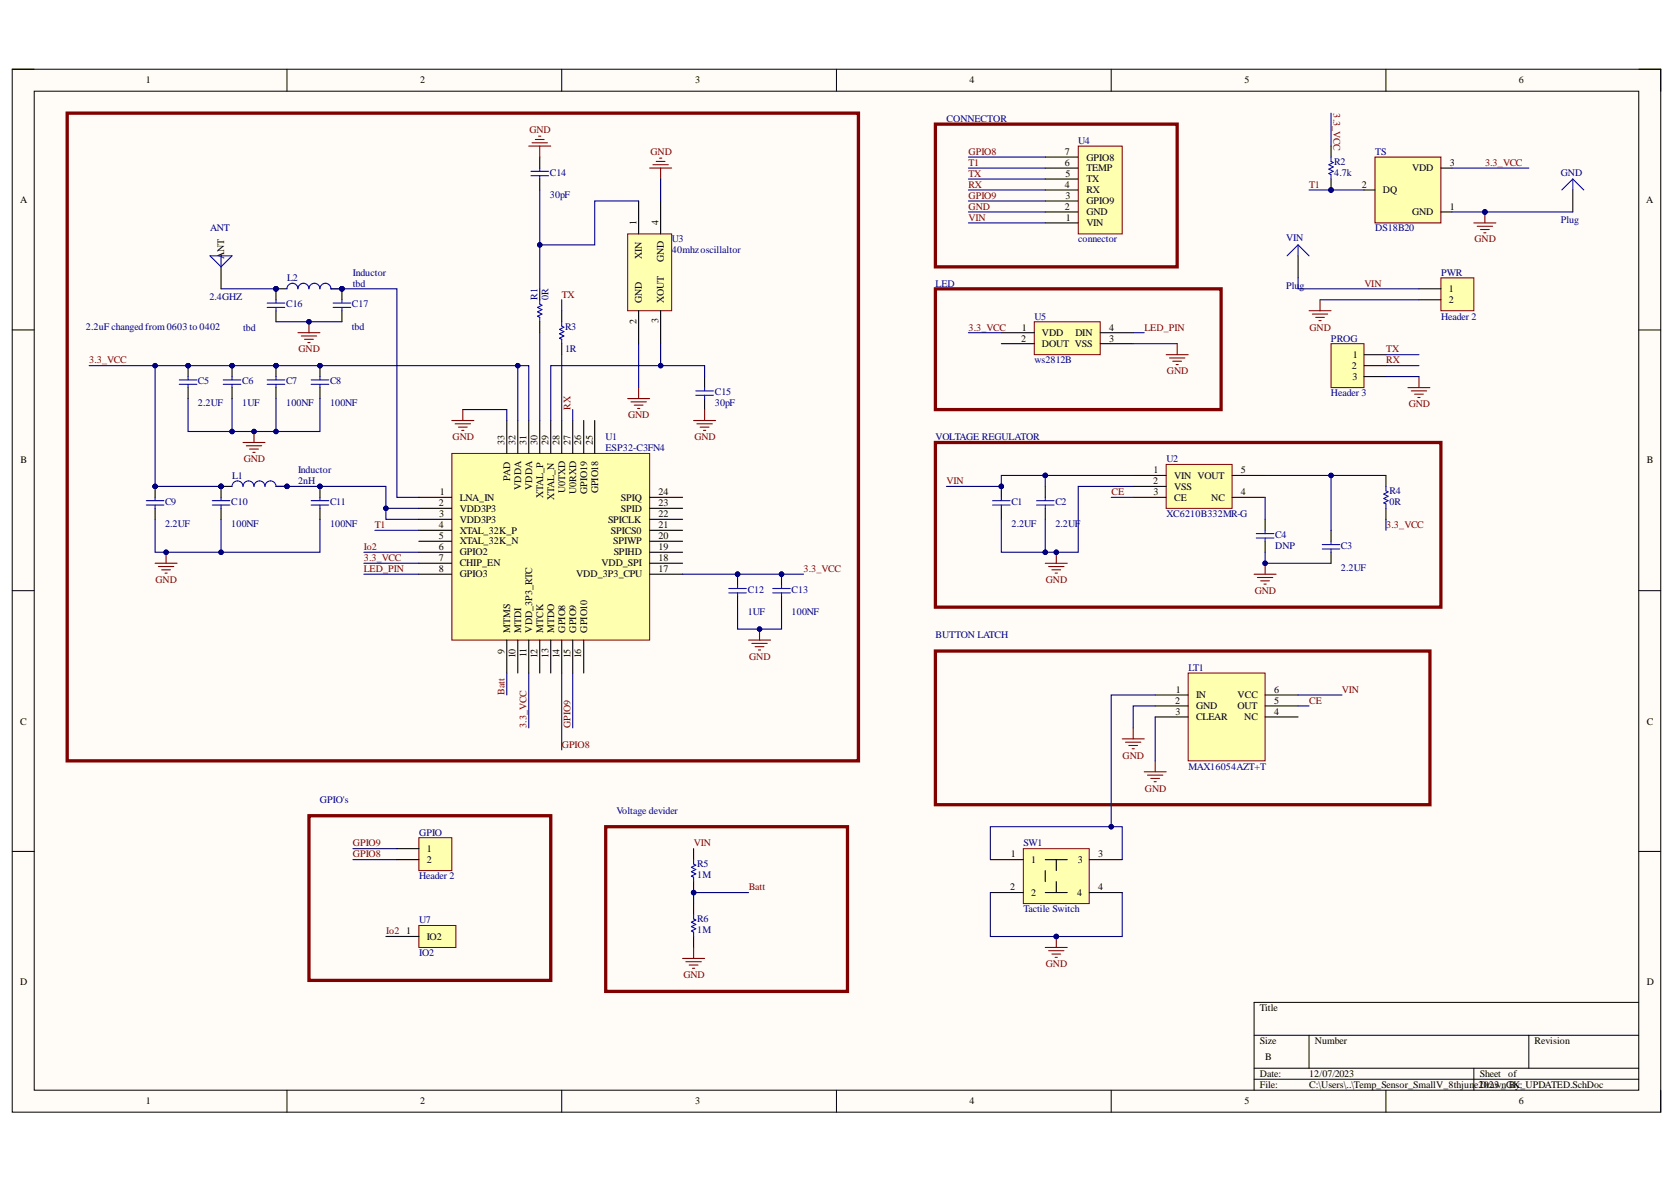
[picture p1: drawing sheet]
<svg xmlns="http://www.w3.org/2000/svg" width="297mm" height="210mm" viewBox="0 0 297 210" stroke-linecap="round" stroke-linejoin="round" font-family="sans-serif">
<path d="M2.2 12.3h292.3v184.9h-292.3z" fill-rule="evenodd" fill="#fffcf8"/>
<path d="M2.2 12.3h292.3v184.9h-292.3z" fill="none" stroke="#000" stroke-width=".18"/>
<path d="M6.1 16.2h284.5v177.1h-284.5z" fill-rule="evenodd" fill="#fffcf8"/>
<g fill="none" stroke="#000" stroke-width=".18">
<path d="M2.2 12.3h3.9M6.1 16.2h284.5v177.1h-284.5zM50.9 12.3v3.9M99.6 12.3v3.9M148.3 12.3v3.9M197.1 12.3v3.9M245.8 12.3v3.9M290.6 12.3h3.9v3.9M2.2 58.5h3.9M290.6 58.5h3.9M2.2 104.7h3.9M290.6 104.7h3.9"/>
<path d="M2.2 150.9h3.9M290.6 150.9h3.9M290.6 177.7h-68.2v15.6M50.9 193.3v3.9M99.6 193.3v3.9M148.3 193.3v3.9M197.1 193.3v3.9M222.4 183.5h68.2M222.4 189.4h68.2M222.4 191.3h68.2M232.1 183.5v5.9M245.8 193.3v3.9"/>
<path d="M261.4 189.4v3.9M271.1 183.5v5.9M294.5 193.3v3.9"/>
</g>
<path d="M80.1 80.4h35.1v33.1h-35.1z" fill-rule="evenodd" fill="#ffffb0"/>
<path d="M80.1 80.4h35.1v33.1h-35.1z" fill="none" stroke="#800000" stroke-width=".18"/>
<g fill="none" stroke="#000" stroke-width=".2">
<path d="M89.9 74.6v5.8M91.8 74.6v5.8M93.8 74.6v5.8M95.7 74.6v5.8M97.7 74.6v5.8M99.6 74.6v5.8M101.6 74.6v5.8M103.5 74.6v5.8M105.5 74.6v5.8M74.3 88.2h5.8M74.3 90.1h5.8M74.3 92.1h5.8"/>
<path d="M74.3 94h5.8M74.3 96h5.8M74.3 97.9h5.8M74.3 99.9h5.8M115.2 88.2h5.8M115.2 90.1h5.8M115.2 92.1h5.8M115.2 94h5.8M115.2 96h5.8M115.2 97.9h5.8M115.2 99.9h5.8M74.3 101.8h5.8"/>
<path d="M89.9 113.5v5.8M91.8 113.5v5.8M93.8 113.5v5.8M95.7 113.5v5.8M97.7 113.5v5.8M99.6 113.5v5.8M101.6 113.5v5.8M103.5 113.5v5.8M115.2 101.8h5.8"/>
</g>
<path d="M80.1 74.6h3.9M80.7 75.1h2.7M81.3 75.7h1.6M81.9 76.3h.4M82.1 72.6v2" fill="none" stroke="#800000" stroke-width=".2"/>
<path d="M206.8 82.3h11.7v7.8h-11.7z" fill-rule="evenodd" fill="#ffffb0"/>
<path d="M206.8 82.3h11.7v7.8h-11.7z" fill="none" stroke="#800000" stroke-width=".18"/>
<path d="M201 84.3h5.8M201 86.2h5.8M201 88.2h5.8M218.5 84.3h5.9M218.5 88.2h5.9" fill="none" stroke="#000" stroke-width=".19"/>
<path d="M185.4 99.9h3.9M187.3 97.9v2M186 100.4h2.7M186.5 101h1.6M187.1 101.6h.4" fill="none" stroke="#800000" stroke-width=".19"/>
<circle cx="187.3" cy="97.9" r=".39" fill="#000080"/>
<circle cx="187.3" cy="97.9" r=".39" fill="none" stroke="#000080" stroke-width=".18"/>
<path d="M224.4 99.9v1.9M222.4 101.8h3.9M223 102.4h2.7M223.6 103h1.5M224.1 103.6h.4" fill="none" stroke="#800000" stroke-width=".19"/>
<circle cx="224.3" cy="99.9" r=".39" fill="#000080"/>
<circle cx="224.3" cy="99.9" r=".39" fill="none" stroke="#000080" stroke-width=".18"/>
<path d="M224.4 92.1v1.9M224.4 96v1.9" fill="none" stroke="#000" stroke-width=".19"/>
<path d="M222.8 94.6h3.1M222.8 95.4h3.1M224.4 94v.6M224.4 95.4v.6" fill="none" stroke="#00f" stroke-width=".19"/>
<circle cx="33.4" cy="64.8" r=".39" fill="#000080"/>
<circle cx="33.4" cy="64.8" r=".39" fill="none" stroke="#000080" stroke-width=".18"/>
<path d="M33.4 64.8v2M33.4 68.7v2" fill="none" stroke="#000" stroke-width=".2"/>
<circle cx="33.4" cy="64.8" r=".39" fill="#000080"/>
<circle cx="33.4" cy="64.8" r=".39" fill="none" stroke="#000080" stroke-width=".18"/>
<path d="M31.8 67.4h3.1M31.8 68.1h3.1M33.4 66.8v.6M33.4 68.1v.6" fill="none" stroke="#00f" stroke-width=".2"/>
<path d="M43.1 78.4h3.9M43.7 79h2.7M44.3 79.6h1.5M45 76.5v1.9M44.8 80.2h.4" fill="none" stroke="#800000" stroke-width=".2"/>
<circle cx="45" cy="76.5" r=".39" fill="#000080"/>
<circle cx="45" cy="76.5" r=".39" fill="none" stroke="#000080" stroke-width=".18"/>
<path d="M27.5 99.9h3.9M29.5 97.9v2M28.1 100.4h2.7M28.7 101h1.5M29.3 101.6h.3" fill="none" stroke="#800000" stroke-width=".2"/>
<circle cx="29.5" cy="97.9" r=".39" fill="#000080"/>
<circle cx="29.5" cy="97.9" r=".39" fill="none" stroke="#000080" stroke-width=".18"/>
<circle cx="39.2" cy="86.2" r=".39" fill="#000080"/>
<circle cx="39.2" cy="86.2" r=".39" fill="none" stroke="#000080" stroke-width=".18"/>
<circle cx="50.9" cy="86.2" r=".39" fill="#000080"/>
<circle cx="50.9" cy="86.2" r=".39" fill="none" stroke="#000080" stroke-width=".18"/>
<path d="M39.2 86.2h1.9" fill="none" stroke="#000" stroke-width=".2"/>
<circle cx="39.2" cy="86.2" r=".39" fill="#000080"/>
<circle cx="39.2" cy="86.2" r=".39" fill="none" stroke="#000080" stroke-width=".18"/>
<path d="M48.9 86.2h2" fill="none" stroke="#000" stroke-width=".2"/>
<circle cx="50.9" cy="86.2" r=".39" fill="#000080"/>
<circle cx="50.9" cy="86.2" r=".39" fill="none" stroke="#000080" stroke-width=".18"/>
<path d="M41.1 86.2a.98 .98 0 0 1 1-.9 .98 .98 0 0 1 1 .9 .97 .97 0 0 1 1-.9 .97 .97 0 0 1 .9 .9 .98 .98 0 0 1 1-.9 .98 .98 0 0 1 1 .9 .98 .98 0 0 1 1-.9 .98 .98 0 0 1 .9 .9" fill="none" stroke="#00f" stroke-width=".2"/>
<path d="M132.7 113.5h3.9M133.3 114.1h2.8M133.9 114.6h1.6M134.5 115.2h.4M134.7 111.5v2" fill="none" stroke="#800000" stroke-width=".2"/>
<circle cx="134.7" cy="111.5" r=".39" fill="#000080"/>
<circle cx="134.7" cy="111.5" r=".39" fill="none" stroke="#000080" stroke-width=".18"/>
<path d="M111.3 41.5h7.8v13.6h-7.8z" fill-rule="evenodd" fill="#ffffb0"/>
<path d="M111.3 41.5h7.8v13.6h-7.8z" fill="none" stroke="#800000" stroke-width=".18"/>
<path d="M95.7 27.8v2M95.7 31.7v2M113.3 35.6v5.9M117.2 35.6v5.9M95.7 51.2v1.9M95.7 57v2M113.3 55.1v5.8M117.2 55.1v5.8M125 66.8v1.9M125 70.7v1.9" fill="none" stroke="#000" stroke-width=".2"/>
<path d="M94.2 30.4h3.1M94.2 31.2h3.1M95.7 29.8v.6M95.7 31.2v.5M95.7 53.1v.8l.4 .2-.8 .4 .8 .4-.8 .4 .8 .4-.8 .4 .4 .2v.7M123.4 70.1h3.1M123.4 69.3h3.1M125 68.7v.6M125 70.1v.6" fill="none" stroke="#00f" stroke-width=".2"/>
<g fill="none" stroke="#800000" stroke-width=".2">
<path d="M93.8 25.9h3.9M94.4 25.3h2.7M94.9 24.7h1.6M95.5 24.1h.4M95.7 25.9v1.9M115.2 29.8h3.9M115.8 29.2h2.7M116.4 28.6h1.5M117 28h.3M117.2 29.8v1.9M111.3 70.7h3.9M111.9 71.2h2.7"/>
<path d="M112.5 71.8h1.5M113.1 72.4h.3M113.3 68.7v2M123 74.6h3.9M123.6 75.1h2.7M124.2 75.7h1.5M124.8 76.3h.3M125 72.6v2"/>
</g>
<path d="M183.4 57h11.7v5.9h-11.7z" fill-rule="evenodd" fill="#ffffb0"/>
<path d="M183.4 57h11.7v5.9h-11.7z" fill="none" stroke="#800000" stroke-width=".18"/>
<path d="M177.6 59h5.8M195.1 59h5.9M177.6 60.9h5.8M195.1 60.9h5.9" fill="none" stroke="#000" stroke-width=".19"/>
<path d="M206.8 62.9h3.9M207.4 63.5h2.7M208 64h1.5M208.6 64.6h.3M208.8 60.9v2" fill="none" stroke="#800000" stroke-width=".19"/>
<path d="M191.2 25.9h7.8v15.6h-7.8z" fill-rule="evenodd" fill="#ffffb0"/>
<path d="M191.2 25.9h7.8v15.6h-7.8z" fill="none" stroke="#800000" stroke-width=".18"/>
<path d="M185.4 39.5h5.8M185.4 37.6h5.8M185.4 35.6h5.8M185.4 33.7h5.8M185.4 31.7h5.8M185.4 29.8h5.8M185.4 27.8h5.8" fill="none" stroke="#000" stroke-width=".19"/>
<path d="M165.9 22h42.9v25.3h-42.9zM165.9 51.2h50.6v21.4h-50.6zM165.9 78.5h89.6v29.1h-89.6zM165.9 115.4h87.7v27.3h-87.7z" fill="none" stroke="#800000" stroke-width=".58"/>
<path d="M11.9 20.1h140.3v114.8h-140.3z" fill="none" stroke="#800000" stroke-width=".59"/>
<path d="M99.6 55.1v1.9M99.6 60.9v2" fill="none" stroke="#000" stroke-width=".2"/>
<path d="M99.6 57v.8l.4 .2-.8 .4 .8 .4-.8 .4 .8 .4-.8 .4 .4 .2v.7" fill="none" stroke="#00f" stroke-width=".2"/>
<path d="M210.7 119.3h13.7v15.6h-13.7z" fill-rule="evenodd" fill="#ffffb0"/>
<path d="M210.7 119.3h13.7v15.6h-13.7z" fill="none" stroke="#800000" stroke-width=".18"/>
<path d="M204.9 123.2h5.8M204.9 125.2h5.8M204.9 127.1h5.8M224.4 123.2h5.8M224.4 125.2h5.8M224.4 127.1h5.8" fill="none" stroke="#000" stroke-width=".19"/>
<path d="M199 131h3.9M199.6 131.6h2.7M200.2 132.2h1.5M200.8 132.7h.4M201 129v2M202.9 136.8h3.9M203.5 137.4h2.7M204.1 138h1.5M204.7 138.6h.3M204.9 134.9v1.9" fill="none" stroke="#800000" stroke-width=".19"/>
<path d="M181.5 150.5h11.7v9.7h-11.7z" fill-rule="evenodd" fill="#ffffb0"/>
<path d="M181.5 150.5h11.7v9.7h-11.7z" fill="none" stroke="#800000" stroke-width=".18"/>
<path d="M175.6 152.4h5.9M175.6 158.2h5.9M185.4 152.4h3.9M185.4 158.2h3.9M185.4 154.4v1.9M187.3 152.4v2M187.3 156.3v1.9M193.2 152.4h5.8M193.2 158.2h5.8" fill="none" stroke="#000" stroke-width=".19"/>
<path d="M185.4 168h3.9M186 168.6h2.7M186.5 169.1h1.6M187.1 169.7h.4M187.3 166v2" fill="none" stroke="#800000" stroke-width=".19"/>
<circle cx="187.3" cy="166" r=".39" fill="#000080"/>
<circle cx="187.3" cy="166" r=".39" fill="none" stroke="#000080" stroke-width=".18"/>
<circle cx="48.9" cy="64.8" r=".39" fill="#000080"/>
<circle cx="48.9" cy="64.8" r=".39" fill="none" stroke="#000080" stroke-width=".18"/>
<path d="M48.9 64.8v2M48.9 68.7v2" fill="none" stroke="#000" stroke-width=".2"/>
<circle cx="48.9" cy="64.8" r=".39" fill="#000080"/>
<circle cx="48.9" cy="64.8" r=".39" fill="none" stroke="#000080" stroke-width=".18"/>
<path d="M47.4 67.4h3.1M47.4 68.1h3.1M48.9 66.8v.6M48.9 68.1v.6" fill="none" stroke="#00f" stroke-width=".2"/>
<circle cx="41.1" cy="64.8" r=".39" fill="#000080"/>
<circle cx="41.1" cy="64.8" r=".39" fill="none" stroke="#000080" stroke-width=".18"/>
<path d="M41.1 64.8v2M41.1 68.7v2" fill="none" stroke="#000" stroke-width=".2"/>
<circle cx="41.1" cy="64.8" r=".39" fill="#000080"/>
<circle cx="41.1" cy="64.8" r=".39" fill="none" stroke="#000080" stroke-width=".18"/>
<path d="M39.6 67.4h3.1M39.6 68.1h3.1M41.1 66.8v.6M41.1 68.1v.6" fill="none" stroke="#00f" stroke-width=".2"/>
<circle cx="236" cy="33.7" r=".39" fill="#000080"/>
<circle cx="236" cy="33.7" r=".39" fill="none" stroke="#000080" stroke-width=".18"/>
<path d="M236 31.7v2" fill="none" stroke="#000" stroke-width=".19"/>
<circle cx="236" cy="33.7" r=".39" fill="#000080"/>
<circle cx="236" cy="33.7" r=".39" fill="none" stroke="#000080" stroke-width=".18"/>
<path d="M236 25.9v1.9" fill="none" stroke="#000" stroke-width=".19"/>
<path d="M236 27.8v.8l.4 .2-.7 .4 .7 .4-.7 .4 .7 .4-.7 .4 .3 .2v.7" fill="none" stroke="#00f" stroke-width=".19"/>
<path d="M243.8 27.8h11.7v11.7h-11.7z" fill-rule="evenodd" fill="#ffffb0"/>
<path d="M243.8 27.8h11.7v11.7h-11.7zM261.4 39.5h3.9M263.3 37.6v1.9M262 40.1h2.7M262.5 40.7h1.6M263.1 41.3h.4" fill="none" stroke="#800000" stroke-width=".19"/>
<path d="M241.9 33.7h1.9M255.5 29.8h2M255.5 37.6h2" fill="none" stroke="#000" stroke-width=".19"/>
<circle cx="263.3" cy="37.6" r=".39" fill="#000080"/>
<circle cx="263.3" cy="37.6" r=".39" fill="none" stroke="#000080" stroke-width=".18"/>
<path d="M255.5 49.3h5.9v5.8h-5.9z" fill-rule="evenodd" fill="#ffffb0"/>
<path d="M255.5 49.3h5.9v5.8h-5.9z" fill="none" stroke="#800000" stroke-width=".18"/>
<path d="M251.6 51.2h3.9M251.6 53.1h3.9" fill="none" stroke="#000" stroke-width=".19"/>
<circle cx="48.9" cy="51.2" r=".39" fill="#000080"/>
<circle cx="48.9" cy="51.2" r=".39" fill="none" stroke="#000080" stroke-width=".18"/>
<circle cx="60.6" cy="51.2" r=".39" fill="#000080"/>
<circle cx="60.6" cy="51.2" r=".39" fill="none" stroke="#000080" stroke-width=".18"/>
<path d="M48.9 51.2h2" fill="none" stroke="#000" stroke-width=".2"/>
<circle cx="48.9" cy="51.2" r=".39" fill="#000080"/>
<circle cx="48.9" cy="51.2" r=".39" fill="none" stroke="#000080" stroke-width=".18"/>
<path d="M58.7 51.2h1.9" fill="none" stroke="#000" stroke-width=".2"/>
<circle cx="60.6" cy="51.2" r=".39" fill="#000080"/>
<circle cx="60.6" cy="51.2" r=".39" fill="none" stroke="#000080" stroke-width=".18"/>
<path d="M50.9 51.2a.98 .98 0 0 1 1-1 .98 .98 0 0 1 .9 1 .98 .98 0 0 1 1-1 .98 .98 0 0 1 1 1 .98 .98 0 0 1 1-1 .98 .98 0 0 1 .9 1 .97 .97 0 0 1 1-1 .97 .97 0 0 1 1 1" fill="none" stroke="#00f" stroke-width=".2"/>
<circle cx="60.6" cy="51.2" r=".39" fill="#000080"/>
<circle cx="60.6" cy="51.2" r=".39" fill="none" stroke="#000080" stroke-width=".18"/>
<path d="M60.6 51.2v1.9M60.6 55.1v1.9" fill="none" stroke="#000" stroke-width=".2"/>
<circle cx="60.6" cy="51.2" r=".39" fill="#000080"/>
<circle cx="60.6" cy="51.2" r=".39" fill="none" stroke="#000080" stroke-width=".18"/>
<path d="M59.1 53.7h3.1M59.1 54.5h3.1M60.6 53.1v.6M60.6 54.5v.6" fill="none" stroke="#00f" stroke-width=".2"/>
<circle cx="48.9" cy="51.2" r=".39" fill="#000080"/>
<circle cx="48.9" cy="51.2" r=".39" fill="none" stroke="#000080" stroke-width=".18"/>
<path d="M48.9 51.2v1.9M48.9 55.1v1.9" fill="none" stroke="#000" stroke-width=".2"/>
<circle cx="48.9" cy="51.2" r=".39" fill="#000080"/>
<circle cx="48.9" cy="51.2" r=".39" fill="none" stroke="#000080" stroke-width=".18"/>
<path d="M47.4 53.7h3.1M47.4 54.5h3.1M48.9 53.1v.6M48.9 54.5v.6" fill="none" stroke="#00f" stroke-width=".2"/>
<path d="M52.8 59h3.9M53.4 59.6h2.8M54.8 57v2M54 60.2h1.6M54.6 60.7h.4" fill="none" stroke="#800000" stroke-width=".2"/>
<circle cx="54.8" cy="57" r=".39" fill="#000080"/>
<circle cx="54.8" cy="57" r=".39" fill="none" stroke="#000080" stroke-width=".18"/>
<path d="M39.2 47.3v3.9" fill="none" stroke="#000" stroke-width=".2"/>
<path d="M37.2 45.4h3.9l-1.9 1.9zM39.2 45.4v1.9" fill="none" stroke="#00f" stroke-width=".2"/>
<circle cx="130.8" cy="101.8" r=".39" fill="#000080"/>
<circle cx="130.8" cy="101.8" r=".39" fill="none" stroke="#000080" stroke-width=".18"/>
<path d="M130.8 101.8v1.9M130.8 105.7v1.9" fill="none" stroke="#000" stroke-width=".2"/>
<circle cx="130.8" cy="101.8" r=".39" fill="#000080"/>
<circle cx="130.8" cy="101.8" r=".39" fill="none" stroke="#000080" stroke-width=".18"/>
<path d="M129.2 104.3h3.2M129.2 105.1h3.2M130.8 103.7v.6M130.8 105.1v.6" fill="none" stroke="#00f" stroke-width=".2"/>
<circle cx="56.7" cy="64.8" r=".39" fill="#000080"/>
<circle cx="56.7" cy="64.8" r=".39" fill="none" stroke="#000080" stroke-width=".18"/>
<path d="M56.7 64.8v2M56.7 68.7v2" fill="none" stroke="#000" stroke-width=".2"/>
<circle cx="56.7" cy="64.8" r=".39" fill="#000080"/>
<circle cx="56.7" cy="64.8" r=".39" fill="none" stroke="#000080" stroke-width=".18"/>
<path d="M55.2 67.4h3.1M55.2 68.1h3.1M56.7 66.8v.6M56.7 68.1v.6" fill="none" stroke="#00f" stroke-width=".2"/>
<circle cx="138.6" cy="101.8" r=".39" fill="#000080"/>
<circle cx="138.6" cy="101.8" r=".39" fill="none" stroke="#000080" stroke-width=".18"/>
<path d="M138.6 101.8v1.9M138.6 105.7v1.9" fill="none" stroke="#000" stroke-width=".2"/>
<circle cx="138.6" cy="101.8" r=".39" fill="#000080"/>
<circle cx="138.6" cy="101.8" r=".39" fill="none" stroke="#000080" stroke-width=".18"/>
<path d="M137 104.3h3.2M137 105.1h3.2M138.6 103.7v.6M138.6 105.1v.6" fill="none" stroke="#00f" stroke-width=".2"/>
<circle cx="39.2" cy="86.2" r=".39" fill="#000080"/>
<circle cx="39.2" cy="86.2" r=".39" fill="none" stroke="#000080" stroke-width=".18"/>
<path d="M39.2 86.2v2M39.2 90.1v2" fill="none" stroke="#000" stroke-width=".2"/>
<circle cx="39.2" cy="86.2" r=".39" fill="#000080"/>
<circle cx="39.2" cy="86.2" r=".39" fill="none" stroke="#000080" stroke-width=".18"/>
<path d="M37.6 88.8h3.2M37.6 89.5h3.2M39.2 88.2v.6M39.2 89.5v.6" fill="none" stroke="#00f" stroke-width=".2"/>
<circle cx="56.7" cy="86.2" r=".39" fill="#000080"/>
<circle cx="56.7" cy="86.2" r=".39" fill="none" stroke="#000080" stroke-width=".18"/>
<path d="M56.7 86.2v2M56.7 90.1v2" fill="none" stroke="#000" stroke-width=".2"/>
<circle cx="56.7" cy="86.2" r=".39" fill="#000080"/>
<circle cx="56.7" cy="86.2" r=".39" fill="none" stroke="#000080" stroke-width=".18"/>
<path d="M55.2 88.8h3.1M55.2 89.5h3.1M56.7 88.2v.6M56.7 89.5v.6" fill="none" stroke="#00f" stroke-width=".2"/>
<circle cx="27.5" cy="86.2" r=".39" fill="#000080"/>
<circle cx="27.5" cy="86.2" r=".39" fill="none" stroke="#000080" stroke-width=".18"/>
<path d="M27.5 86.2v2M27.5 90.1v2" fill="none" stroke="#000" stroke-width=".2"/>
<circle cx="27.5" cy="86.2" r=".39" fill="#000080"/>
<circle cx="27.5" cy="86.2" r=".39" fill="none" stroke="#000080" stroke-width=".18"/>
<path d="M25.9 88.8h3.2M25.9 89.5h3.2M27.5 88.2v.6M27.5 89.5v.6" fill="none" stroke="#00f" stroke-width=".2"/>
<circle cx="177.6" cy="86.2" r=".39" fill="#000080"/>
<circle cx="177.6" cy="86.2" r=".39" fill="none" stroke="#000080" stroke-width=".18"/>
<path d="M177.6 86.2v2M177.6 90.1v2" fill="none" stroke="#000" stroke-width=".19"/>
<circle cx="177.6" cy="86.2" r=".39" fill="#000080"/>
<circle cx="177.6" cy="86.2" r=".39" fill="none" stroke="#000080" stroke-width=".18"/>
<path d="M176 88.8h3.1M176 89.5h3.1M177.6 88.2v.6M177.6 89.5v.6M183.8 88.8h3.1M183.8 89.5h3.1M185.4 88.2v.6M185.4 89.5v.6M234.5 96.5h3.1M234.5 97.3h3.1M236 96v.5M236 97.3v.6" fill="none" stroke="#00f" stroke-width=".19"/>
<path d="M185.4 86.2v2M185.4 90.1v2M236 94v2M236 97.9v2" fill="none" stroke="#000" stroke-width=".19"/>
<path d="M74.3 148.5h5.8v5.8h-5.8z" fill-rule="evenodd" fill="#ffffb0"/>
<path d="M74.3 148.5h5.8v5.8h-5.8z" fill="none" stroke="#800000" stroke-width=".18"/>
<path d="M70.4 150.5h3.9M70.4 152.4h3.9" fill="none" stroke="#000" stroke-width=".2"/>
<path d="M245.8 84.3v1.9M245.8 90.1v2" fill="none" stroke="#000" stroke-width=".19"/>
<path d="M245.8 86.2v.8l.4 .2-.8 .4 .8 .4-.8 .4 .8 .4-.8 .4 .4 .1v.8" fill="none" stroke="#00f" stroke-width=".19"/>
<path d="M236 60.9h5.9v7.8h-5.9z" fill-rule="evenodd" fill="#ffffb0"/>
<path d="M236 60.9h5.9v7.8h-5.9z" fill="none" stroke="#800000" stroke-width=".18"/>
<path d="M278.9 33.7v3.9M230.2 45.4v3.9M241.9 62.9h3.9M241.9 64.8h3.9M241.9 66.8h3.9" fill="none" stroke="#000" stroke-width=".19"/>
<path d="M232.1 55.1h3.9M232.7 55.7h2.8M233.3 56.3h1.6M233.9 56.8h.4M234.1 53.1v2M249.7 68.7h3.9M250.3 69.3h2.7M250.9 69.9h1.5M251.4 70.5h.4M251.6 66.8v1.9" fill="none" stroke="#800000" stroke-width=".19"/>
<path d="M278.9 31.7l2 2M278.9 31.7l-1.9 2M278.9 31.7v2M230.2 43.4l1.9 2M230.2 43.4l-2 2M230.2 43.4v2" fill="none" stroke="#00f" stroke-width=".19"/>
<path d="M74.3 164.1h6.5v3.9h-6.5z" fill-rule="evenodd" fill="#ffffb0"/>
<path d="M74.3 164.1h6.5v3.9h-6.5z" fill="none" stroke="#800000" stroke-width=".18"/>
<path d="M68.4 166h5.9" fill="none" stroke="#000" stroke-width=".2"/>
<path d="M54.8 144.6h42.9v29.2h-42.9zM107.4 146.6h42.9v29.2h-42.9z" fill="none" stroke="#800000" stroke-width=".58"/>
<circle cx="123" cy="158.2" r=".39" fill="#000080"/>
<circle cx="123" cy="158.2" r=".39" fill="none" stroke="#000080" stroke-width=".18"/>
<path d="M123 150.5v1.9M123 156.3v1.9" fill="none" stroke="#000" stroke-width=".2"/>
<circle cx="123" cy="158.2" r=".39" fill="#000080"/>
<circle cx="123" cy="158.2" r=".39" fill="none" stroke="#000080" stroke-width=".18"/>
<path d="M123 152.4v.8l.4 .2-.8 .4 .8 .4-.8 .3 .8 .4-.8 .4 .4 .2v.8M123 162.1v.8l.4 .2-.8 .4 .8 .4-.8 .4 .8 .4-.8 .4 .4 .1v.8" fill="none" stroke="#00f" stroke-width=".2"/>
<path d="M123 160.2v1.9M123 166v2" fill="none" stroke="#000" stroke-width=".2"/>
<path d="M121 169.9h4M121.6 170.5h2.8M122.2 171.1h1.6M122.8 171.7h.4M123 168v1.9" fill="none" stroke="#800000" stroke-width=".2"/>
<path d="M236 20.1v5.8" fill="none" stroke="#000080" stroke-width=".19"/>
<path d="M15.8 64.8h33.1" fill="none" stroke="#000080" stroke-width=".2"/>
<circle cx="27.5" cy="64.8" r=".39" fill="#000080"/>
<circle cx="27.5" cy="64.8" r=".39" fill="none" stroke="#000080" stroke-width=".18"/>
<circle cx="33.4" cy="64.8" r=".39" fill="#000080"/>
<circle cx="33.4" cy="64.8" r=".39" fill="none" stroke="#000080" stroke-width=".18"/>
<circle cx="41.1" cy="64.8" r=".39" fill="#000080"/>
<circle cx="41.1" cy="64.8" r=".39" fill="none" stroke="#000080" stroke-width=".18"/>
<circle cx="48.9" cy="64.8" r=".39" fill="#000080"/>
<circle cx="48.9" cy="64.8" r=".39" fill="none" stroke="#000080" stroke-width=".18"/>
<path d="M27.5 92.1v5.8h29.2v-5.8" fill="none" stroke="#000080" stroke-width=".2"/>
<circle cx="29.5" cy="97.9" r=".39" fill="#000080"/>
<circle cx="29.5" cy="97.9" r=".39" fill="none" stroke="#000080" stroke-width=".18"/>
<circle cx="39.2" cy="97.9" r=".39" fill="#000080"/>
<circle cx="39.2" cy="97.9" r=".39" fill="none" stroke="#000080" stroke-width=".18"/>
<path d="M27.5 64.8v21.4h11.7" fill="none" stroke="#000080" stroke-width=".2"/>
<circle cx="39.2" cy="86.2" r=".39" fill="#000080"/>
<circle cx="39.2" cy="86.2" r=".39" fill="none" stroke="#000080" stroke-width=".18"/>
<circle cx="27.5" cy="86.2" r=".39" fill="#000080"/>
<circle cx="27.5" cy="86.2" r=".39" fill="none" stroke="#000080" stroke-width=".18"/>
<circle cx="27.5" cy="64.8" r=".39" fill="#000080"/>
<circle cx="27.5" cy="64.8" r=".39" fill="none" stroke="#000080" stroke-width=".18"/>
<path d="M33.4 70.7v5.8h7.7" fill="none" stroke="#000080" stroke-width=".2"/>
<circle cx="41.1" cy="76.5" r=".39" fill="#000080"/>
<circle cx="41.1" cy="76.5" r=".39" fill="none" stroke="#000080" stroke-width=".18"/>
<path d="M39.2 51.2h9.7" fill="none" stroke="#000080" stroke-width=".2"/>
<circle cx="48.9" cy="51.2" r=".39" fill="#000080"/>
<circle cx="48.9" cy="51.2" r=".39" fill="none" stroke="#000080" stroke-width=".18"/>
<path d="M41.1 70.7v5.8h7.8" fill="none" stroke="#000080" stroke-width=".2"/>
<circle cx="48.9" cy="76.5" r=".39" fill="#000080"/>
<circle cx="48.9" cy="76.5" r=".39" fill="none" stroke="#000080" stroke-width=".18"/>
<circle cx="45" cy="76.5" r=".39" fill="#000080"/>
<circle cx="45" cy="76.5" r=".39" fill="none" stroke="#000080" stroke-width=".18"/>
<circle cx="41.1" cy="76.5" r=".39" fill="#000080"/>
<circle cx="41.1" cy="76.5" r=".39" fill="none" stroke="#000080" stroke-width=".18"/>
<path d="M48.9 86.2h19.5v5.9h5.9" fill="none" stroke="#000080" stroke-width=".2"/>
<circle cx="68.4" cy="90.1" r=".39" fill="#000080"/>
<circle cx="68.4" cy="90.1" r=".39" fill="none" stroke="#000080" stroke-width=".18"/>
<circle cx="56.7" cy="86.2" r=".39" fill="#000080"/>
<circle cx="56.7" cy="86.2" r=".39" fill="none" stroke="#000080" stroke-width=".18"/>
<circle cx="50.9" cy="86.2" r=".39" fill="#000080"/>
<circle cx="50.9" cy="86.2" r=".39" fill="none" stroke="#000080" stroke-width=".18"/>
<path d="M48.9 70.7v5.8h7.8v-5.8" fill="none" stroke="#000080" stroke-width=".2"/>
<circle cx="48.9" cy="76.5" r=".39" fill="#000080"/>
<circle cx="48.9" cy="76.5" r=".39" fill="none" stroke="#000080" stroke-width=".18"/>
<path d="M48.9 64.8h42.9v9.8" fill="none" stroke="#000080" stroke-width=".2"/>
<circle cx="48.9" cy="64.8" r=".39" fill="#000080"/>
<circle cx="48.9" cy="64.8" r=".39" fill="none" stroke="#000080" stroke-width=".18"/>
<circle cx="56.7" cy="64.8" r=".39" fill="#000080"/>
<circle cx="56.7" cy="64.8" r=".39" fill="none" stroke="#000080" stroke-width=".18"/>
<circle cx="91.8" cy="64.8" r=".39" fill="#000080"/>
<circle cx="91.8" cy="64.8" r=".39" fill="none" stroke="#000080" stroke-width=".18"/>
<path d="M48.9 57h11.7" fill="none" stroke="#000080" stroke-width=".2"/>
<circle cx="54.8" cy="57" r=".39" fill="#000080"/>
<circle cx="54.8" cy="57" r=".39" fill="none" stroke="#000080" stroke-width=".18"/>
<path d="M58.7 51.2h11.7v37h3.9" fill="none" stroke="#000080" stroke-width=".2"/>
<circle cx="60.6" cy="51.2" r=".39" fill="#000080"/>
<circle cx="60.6" cy="51.2" r=".39" fill="none" stroke="#000080" stroke-width=".18"/>
<path d="M64.5 99.9h9.8M66.5 94h7.8M68.4 90.1h5.9M64.5 101.8h9.8" fill="none" stroke="#000080" stroke-width=".2"/>
<circle cx="68.4" cy="90.1" r=".39" fill="#000080"/>
<circle cx="68.4" cy="90.1" r=".39" fill="none" stroke="#000080" stroke-width=".18"/>
<path d="M82.1 72.6h7.8v2M91.8 64.8h2v9.8" fill="none" stroke="#000080" stroke-width=".2"/>
<circle cx="91.8" cy="64.8" r=".39" fill="#000080"/>
<circle cx="91.8" cy="64.8" r=".39" fill="none" stroke="#000080" stroke-width=".18"/>
<path d="M113.3 35.6h-7.8v7.8h-9.8" fill="none" stroke="#000080" stroke-width=".2"/>
<circle cx="95.7" cy="43.4" r=".39" fill="#000080"/>
<circle cx="95.7" cy="43.4" r=".39" fill="none" stroke="#000080" stroke-width=".18"/>
<path d="M117.2 64.8h-19.5v9.8" fill="none" stroke="#000080" stroke-width=".2"/>
<circle cx="117.2" cy="64.8" r=".39" fill="#000080"/>
<circle cx="117.2" cy="64.8" r=".39" fill="none" stroke="#000080" stroke-width=".18"/>
<path d="M117.2 60.9v3.9h7.8v2" fill="none" stroke="#000080" stroke-width=".2"/>
<circle cx="117.2" cy="64.8" r=".39" fill="#000080"/>
<circle cx="117.2" cy="64.8" r=".39" fill="none" stroke="#000080" stroke-width=".18"/>
<path d="M121 101.8h21.5" fill="none" stroke="#000080" stroke-width=".2"/>
<circle cx="138.6" cy="101.8" r=".39" fill="#000080"/>
<circle cx="138.6" cy="101.8" r=".39" fill="none" stroke="#000080" stroke-width=".18"/>
<circle cx="130.8" cy="101.8" r=".39" fill="#000080"/>
<circle cx="130.8" cy="101.8" r=".39" fill="none" stroke="#000080" stroke-width=".18"/>
<path d="M130.8 107.6v3.9h7.8v-3.9" fill="none" stroke="#000080" stroke-width=".2"/>
<circle cx="134.7" cy="111.5" r=".39" fill="#000080"/>
<circle cx="134.7" cy="111.5" r=".39" fill="none" stroke="#000080" stroke-width=".18"/>
<path d="M171.7 39.5h13.7M171.7 37.6h13.7M171.7 35.6h13.7M171.7 33.7h13.7M171.7 31.7h13.7M171.7 29.8h13.7M171.7 27.8h13.7M171.7 59h5.9M175.6 158.2v7.8h11.7" fill="none" stroke="#000080" stroke-width=".19"/>
<circle cx="187.3" cy="166" r=".39" fill="#000080"/>
<circle cx="187.3" cy="166" r=".39" fill="none" stroke="#000080" stroke-width=".18"/>
<path d="M204.9 123.2h-7.8v23.4h-21.5v5.8" fill="none" stroke="#000080" stroke-width=".19"/>
<circle cx="197.1" cy="146.6" r=".39" fill="#000080"/>
<circle cx="197.1" cy="146.6" r=".39" fill="none" stroke="#000080" stroke-width=".18"/>
<path d="M201 86.2h-9.8v11.7h-13.6v-5.8" fill="none" stroke="#000080" stroke-width=".19"/>
<circle cx="185.4" cy="97.9" r=".39" fill="#000080"/>
<circle cx="185.4" cy="97.9" r=".39" fill="none" stroke="#000080" stroke-width=".18"/>
<circle cx="187.3" cy="97.9" r=".39" fill="#000080"/>
<circle cx="187.3" cy="97.9" r=".39" fill="none" stroke="#000080" stroke-width=".18"/>
<path d="M185.4 84.3h15.6" fill="none" stroke="#000080" stroke-width=".19"/>
<circle cx="185.4" cy="84.3" r=".39" fill="#000080"/>
<circle cx="185.4" cy="84.3" r=".39" fill="none" stroke="#000080" stroke-width=".18"/>
<path d="M199 158.2v7.8h-11.7" fill="none" stroke="#000080" stroke-width=".19"/>
<circle cx="187.3" cy="166" r=".39" fill="#000080"/>
<circle cx="187.3" cy="166" r=".39" fill="none" stroke="#000080" stroke-width=".18"/>
<path d="M197.1 146.6h1.9v5.8" fill="none" stroke="#000080" stroke-width=".19"/>
<circle cx="197.1" cy="146.6" r=".39" fill="#000080"/>
<circle cx="197.1" cy="146.6" r=".39" fill="none" stroke="#000080" stroke-width=".18"/>
<path d="M201 59h1.9M201 60.9h7.8M197.1 88.2h3.9M224.4 97.9v2h11.6M204.9 125.2h-3.9v3.8" fill="none" stroke="#000080" stroke-width=".19"/>
<circle cx="224.3" cy="99.9" r=".39" fill="#000080"/>
<circle cx="224.3" cy="99.9" r=".39" fill="none" stroke="#000080" stroke-width=".18"/>
<path d="M232.1 33.7h9.8M230.2 125.2h1.9M230.2 123.2h7.8" fill="none" stroke="#000080" stroke-width=".19"/>
<circle cx="236" cy="33.7" r=".39" fill="#000080"/>
<circle cx="236" cy="33.7" r=".39" fill="none" stroke="#000080" stroke-width=".18"/>
<path d="M257.5 37.6h5.8M234.1 53.1h17.5M245.8 64.8h5.8M245.8 62.9h5.8" fill="none" stroke="#000080" stroke-width=".19"/>
<circle cx="263.3" cy="37.6" r=".39" fill="#000080"/>
<circle cx="263.3" cy="37.6" r=".39" fill="none" stroke="#000080" stroke-width=".18"/>
<path d="M257.5 29.8h13.6" fill="none" stroke="#000080" stroke-width=".19"/>
<path d="M39.2 92.1v5.8" fill="none" stroke="#000080" stroke-width=".2"/>
<circle cx="39.2" cy="97.9" r=".39" fill="#000080"/>
<circle cx="39.2" cy="97.9" r=".39" fill="none" stroke="#000080" stroke-width=".18"/>
<path d="M95.7 33.7v17.5M95.7 59v15.6M93.8 119.3v9.7" fill="none" stroke="#000080" stroke-width=".2"/>
<circle cx="95.7" cy="43.4" r=".39" fill="#000080"/>
<circle cx="95.7" cy="43.4" r=".39" fill="none" stroke="#000080" stroke-width=".18"/>
<path d="M117.2 31.7v3.9M99.6 53.1v2M99.6 62.9v11.7M101.6 72.6v2M113.3 60.9v7.8M99.6 119.3v13.6M101.6 119.3v9.7" fill="none" stroke="#000080" stroke-width=".2"/>
<path d="M185.4 92.1v5.8" fill="none" stroke="#000080" stroke-width=".19"/>
<circle cx="185.4" cy="97.9" r=".39" fill="#000080"/>
<circle cx="185.4" cy="97.9" r=".39" fill="none" stroke="#000080" stroke-width=".18"/>
<path d="M185.4 84.3v1.9" fill="none" stroke="#000080" stroke-width=".19"/>
<circle cx="185.4" cy="84.3" r=".39" fill="#000080"/>
<circle cx="185.4" cy="84.3" r=".39" fill="none" stroke="#000080" stroke-width=".18"/>
<path d="M224.4 88.2v3.9M236 84.3v9.7M204.9 127.1v7.8" fill="none" stroke="#000080" stroke-width=".19"/>
<circle cx="236" cy="84.3" r=".39" fill="#000080"/>
<circle cx="236" cy="84.3" r=".39" fill="none" stroke="#000080" stroke-width=".18"/>
<path d="M185.4 84.3h-7.8v1.9h-9.8" fill="none" stroke="#000080" stroke-width=".19"/>
<circle cx="177.6" cy="86.2" r=".39" fill="#000080"/>
<circle cx="177.6" cy="86.2" r=".39" fill="none" stroke="#000080" stroke-width=".18"/>
<circle cx="185.4" cy="84.3" r=".39" fill="#000080"/>
<circle cx="185.4" cy="84.3" r=".39" fill="none" stroke="#000080" stroke-width=".18"/>
<path d="M62.6 150.5h7.8M62.6 152.4h7.8" fill="none" stroke="#000080" stroke-width=".2"/>
<path d="M224.4 84.3h21.4" fill="none" stroke="#000080" stroke-width=".19"/>
<circle cx="236" cy="84.3" r=".39" fill="#000080"/>
<circle cx="236" cy="84.3" r=".39" fill="none" stroke="#000080" stroke-width=".18"/>
<path d="M263.3 37.6h15.6M230.2 49.3v1.9h21.4M245.8 66.8h5.8M245.8 92.1v1.9" fill="none" stroke="#000080" stroke-width=".19"/>
<circle cx="263.3" cy="37.6" r=".39" fill="#000080"/>
<circle cx="263.3" cy="37.6" r=".39" fill="none" stroke="#000080" stroke-width=".18"/>
<path d="M64.5 97.9h9.8M89.9 119.3v3.9M132.7 158.2h-9.7v2" fill="none" stroke="#000080" stroke-width=".2"/>
<circle cx="123" cy="158.2" r=".39" fill="#000080"/>
<circle cx="123" cy="158.2" r=".39" fill="none" stroke="#000080" stroke-width=".18"/>
<g font-size="1.8">
<text x="25.9" y="14.8">1</text>
<text x="74.5" y="14.8">2</text>
<text x="123.3" y="14.8">3</text>
<text x="171.9" y="14.8">4</text>
<text x="220.7" y="14.8">5</text>
<text x="269.4" y="14.8">6</text>
<text x="188.8" y="29.4">6</text>
<text x="188.8" y="27.4">7</text>
<text x="192.6" y="28.5">GPIO8</text>
<text x="257.1" y="29.4">3</text>
<text x="3.6" y="36">A</text>
<text x="188.8" y="33.3">4</text>
<text x="188.9" y="35.2">3</text>
<text x="188.9" y="31.3">5</text>
<text x="192.6" y="34.3">RX</text>
<text x="192.6" y="32.3">TX</text>
<text x="192.6" y="30.4">TEMP</text>
<text x="241.5" y="33.3">2</text>
<text x="245.2" y="34.3">DQ</text>
<text x="250.4" y="30.4">VDD</text>
<text x="291.9" y="36">A</text>
<text x="112.9" y="39.9" transform="rotate(-90 112.9 39.9)">1</text>
<text x="116.8" y="39.9" transform="rotate(-90 116.8 39.9)">4</text>
<text x="188.8" y="37.2">2</text>
<text x="189" y="39.1">1</text>
<text x="192.6" y="40.1">VIN</text>
<text x="192.6" y="38.2">GND</text>
<text x="192.6" y="36.2">GPIO9</text>
<text x="250.4" y="38.2">GND</text>
<text x="257.1" y="37.2">1</text>
<text x="39.7" y="45.9" transform="rotate(-90 39.7 45.9)">ANT</text>
<text x="113.8" y="45.9" transform="rotate(-90 113.8 45.9)">XIN</text>
<text x="117.7" y="46.5" transform="rotate(-90 117.7 46.5)">GND</text>
<text x="113.8" y="53.7" transform="rotate(-90 113.8 53.7)">GND</text>
<text x="117.7" y="53.7" transform="rotate(-90 117.7 53.7)">XOUT</text>
<text x="256.9" y="51.8">1</text>
<text x="256.9" y="53.7">2</text>
<text x="112.9" y="57.4" transform="rotate(-90 112.9 57.4)">2</text>
<text x="116.8" y="57.3" transform="rotate(-90 116.8 57.3)">3</text>
<text x="181.2" y="58.6">1</text>
<text x="184.8" y="59.5">VDD</text>
<text x="190.7" y="59.5">DIN</text>
<text x="196.7" y="58.6">4</text>
<text x="181.1" y="60.5">2</text>
<text x="184.8" y="61.5">DOUT VSS</text>
<text x="196.7" y="60.5">3</text>
<text x="239.8" y="65.4">2</text>
<text x="239.9" y="63.4">1</text>
<text x="239.8" y="67.4">3</text>
<text x="3.6" y="82.2">B</text>
<text x="89.5" y="78.9" transform="rotate(-90 89.5 78.9)">33</text>
<text x="91.4" y="78.9" transform="rotate(-90 91.4 78.9)">32</text>
<text x="93.4" y="78.9" transform="rotate(-90 93.4 78.9)">31</text>
<text x="95.3" y="78.9" transform="rotate(-90 95.3 78.9)">30</text>
<text x="97.3" y="78.9" transform="rotate(-90 97.3 78.9)">29</text>
<text x="99.2" y="78.9" transform="rotate(-90 99.2 78.9)">28</text>
<text x="101.1" y="78.9" transform="rotate(-90 101.1 78.9)">27</text>
<text x="103.1" y="78.9" transform="rotate(-90 103.1 78.9)">26</text>
<text x="105.1" y="78.9" transform="rotate(-90 105.1 78.9)">25</text>
<text x="204.6" y="83.9">1</text>
<text x="220" y="83.9">5</text>
<text x="292" y="82.2">B</text>
<text x="77.8" y="89.8">2</text>
<text x="78" y="87.7">1</text>
<text x="81.5" y="88.8">LNA_IN</text>
<text x="90.5" y="85.2" transform="rotate(-90 90.5 85.2)">PAD</text>
<text x="92.4" y="86.8" transform="rotate(-90 92.4 86.8)">VDDA</text>
<text x="94.4" y="86.8" transform="rotate(-90 94.4 86.8)">VDDA</text>
<text x="96.3" y="88.2" transform="rotate(-90 96.3 88.2)">XTAL_P</text>
<text x="98.3" y="88.6" transform="rotate(-90 98.3 88.6)">XTAL_N</text>
<text x="100.2" y="87.4" transform="rotate(-90 100.2 87.4)">U0TXD</text>
<text x="102.2" y="87.6" transform="rotate(-90 102.2 87.6)">U0RXD</text>
<text x="104.1" y="87.6" transform="rotate(-90 104.1 87.6)">GPIO19</text>
<text x="106" y="87.5" transform="rotate(-90 106 87.5)">GPIO18</text>
<text x="110.1" y="88.8">SPIQ</text>
<text x="116.8" y="89.8">23</text>
<text x="116.8" y="87.7">24</text>
<text x="204.5" y="85.8">2</text>
<text x="204.6" y="87.7">3</text>
<text x="208.2" y="84.9">VIN VOUT</text>
<text x="208.2" y="86.8">VSS</text>
<text x="208.2" y="88.8">CE</text>
<text x="214.8" y="88.8">NC</text>
<text x="220" y="87.7">4</text>
<text x="77.8" y="93.7">4</text>
<text x="77.8" y="95.6">5</text>
<text x="77.9" y="91.7">3</text>
<text x="81.5" y="90.7">VDD3P3</text>
<text x="81.5" y="92.6">VDD3P3</text>
<text x="81.5" y="94.6">XTAL_32K_P</text>
<text x="107.8" y="92.6">SPICLK</text>
<text x="108.3" y="94.6">SPICS0</text>
<text x="110.1" y="90.7">SPID</text>
<text x="116.8" y="95.6">20</text>
<text x="116.8" y="93.7">21</text>
<text x="116.8" y="91.7">22</text>
<text x="77.8" y="97.5">6</text>
<text x="77.8" y="99.5">7</text>
<text x="77.8" y="101.4">8</text>
<text x="81.5" y="96.5">XTAL_32K_N</text>
<text x="81.5" y="98.5">GPIO2</text>
<text x="81.5" y="100.4">CHIP_EN</text>
<text x="106.6" y="100.4">VDD_SPI</text>
<text x="108.8" y="96.5">SPIWP</text>
<text x="108.8" y="98.5">SPIHD</text>
<text x="116.8" y="101.4">17</text>
<text x="116.8" y="99.5">18</text>
<text x="116.8" y="97.5">19</text>
<text x="81.5" y="102.4">GPIO3</text>
<text x="102.2" y="102.4">VDD_3P3_CPU</text>
<text x="90.5" y="112.1" transform="rotate(-90 90.5 112.1)">MTMS</text>
<text x="92.4" y="112.1" transform="rotate(-90 92.4 112.1)">MTDI</text>
<text x="94.4" y="112.1" transform="rotate(-90 94.4 112.1)">VDD_3P3_RTC</text>
<text x="96.3" y="112.1" transform="rotate(-90 96.3 112.1)">MTCK</text>
<text x="98.3" y="112.1" transform="rotate(-90 98.3 112.1)">MTDO</text>
<text x="100.2" y="112.1" transform="rotate(-90 100.2 112.1)">GPIO8</text>
<text x="102.2" y="112.1" transform="rotate(-90 102.2 112.1)">GPIO9</text>
<text x="104.1" y="112.1" transform="rotate(-90 104.1 112.1)">GPIO10</text>
<text x="89.5" y="115.9" transform="rotate(-90 89.5 115.9)">9</text>
<text x="91.4" y="116.7" transform="rotate(-90 91.4 116.7)">10</text>
<text x="93.4" y="116.5" transform="rotate(-90 93.4 116.5)">11</text>
<text x="95.3" y="116.7" transform="rotate(-90 95.3 116.7)">12</text>
<text x="97.3" y="116.6" transform="rotate(-90 97.3 116.6)">13</text>
<text x="99.2" y="116.7" transform="rotate(-90 99.2 116.7)">14</text>
<text x="101.1" y="116.7" transform="rotate(-90 101.1 116.7)">15</text>
<text x="103.1" y="116.7" transform="rotate(-90 103.1 116.7)">16</text>
<text x="208.4" y="124.7">2</text>
<text x="208.5" y="122.8">1</text>
<text x="212.1" y="123.8">IN</text>
<text x="212.1" y="125.7">GND</text>
<text x="219.5" y="125.7">OUT</text>
<text x="219.5" y="123.8">VCC</text>
<text x="226" y="124.7">5</text>
<text x="226" y="122.8">6</text>
<text x="3.6" y="128.4">C</text>
<text x="208.5" y="126.7">3</text>
<text x="212.1" y="127.7">CLEAR</text>
<text x="220.6" y="127.7">NC</text>
<text x="226" y="126.7">4</text>
<text x="292" y="128.4">C</text>
<text x="75.7" y="151">1</text>
<text x="75.7" y="152.9">2</text>
<text x="179.3" y="152">1</text>
<text x="182.8" y="152.9">1</text>
<text x="191.1" y="152.9">3</text>
<text x="194.8" y="152">3</text>
<text x="179.1" y="157.8">2</text>
<text x="182.8" y="158.8">2</text>
<text x="191" y="158.8">4</text>
<text x="194.8" y="157.8">4</text>
<text x="72.1" y="165.6">1</text>
<text x="75.7" y="166.6">IO2</text>
<text x="3.6" y="174.6">D</text>
<text x="223.4" y="179.3">Title</text>
<text x="292" y="174.6">D</text>
<text x="223.4" y="185.1">Size</text>
<text x="233.2" y="185.1">Number</text>
<text x="272.1" y="185.1">Revision</text>
<text x="223.4" y="190.9">Date:</text>
<text x="224.4" y="188">B</text>
<text x="232.1" y="190.9">12/07/2023</text>
<text x="262.4" y="190.9">Sheet</text>
<text x="267.5" y="190.9">of</text>
<text x="25.9" y="195.8">1</text>
<text x="74.5" y="195.8">2</text>
<text x="123.3" y="195.8">3</text>
<text x="171.9" y="195.8">4</text>
<text x="220.7" y="195.8">5</text>
<text x="223.4" y="192.9">File:</text>
<text x="232.1" y="192.9">C:\Users\..\Temp_Sensor_SmallV_8thjun</text>
<text x="261.4" y="192.9">e2Drawn By:</text>
<text x="263.1" y="192.9">023_GK_UPDATED.SchDoc</text>
<text x="269.4" y="195.8">6</text>
</g>
<g font-size="1.8" fill="#800000">
<text x="93.9" y="23.6">GND</text>
<text x="236.5" y="20.1" transform="rotate(90 236.5 20.1)">3.3_VCC</text>
<text x="115.4" y="27.4">GND</text>
<text x="171.8" y="29.4">T1</text>
<text x="171.8" y="27.4">GPIO8</text>
<text x="263.3" y="29.4">3.3_VCC</text>
<text x="171.8" y="31.3">TX</text>
<text x="171.8" y="33.3">RX</text>
<text x="171.8" y="35.2">GPIO9</text>
<text x="232.1" y="33.3">T1</text>
<text x="171.8" y="37.2">GND</text>
<text x="171.8" y="39.1">VIN</text>
<text x="261.5" y="43">GND</text>
<text x="99.6" y="52.8">TX</text>
<text x="242" y="50.8">VIN</text>
<text x="171.8" y="58.6">3.3_VCC</text>
<text x="203" y="58.6">LED_PIN</text>
<text x="232.2" y="58.6">GND</text>
<text x="15.8" y="64.4">3.3_VCC</text>
<text x="52.9" y="62.5">GND</text>
<text x="245.8" y="62.5">TX</text>
<text x="245.8" y="64.4">RX</text>
<text x="206.9" y="66.4">GND</text>
<text x="101.1" y="72.6" transform="rotate(-90 101.1 72.6)">RX</text>
<text x="111.4" y="74.1">GND</text>
<text x="249.8" y="72.2">GND</text>
<text x="43.2" y="81.9">GND</text>
<text x="80.3" y="78">GND</text>
<text x="123.1" y="78">GND</text>
<text x="167.9" y="85.8">VIN</text>
<text x="197.1" y="87.7">CE</text>
<text x="66.5" y="93.7">T1</text>
<text x="245.8" y="93.7">3.3_VCC</text>
<text x="64.5" y="99.5">3.3_VCC</text>
<text x="64.5" y="101.4">LED_PIN</text>
<text x="64.5" y="97.5">Io2</text>
<text x="142.5" y="101.4">3.3_VCC</text>
<text x="27.6" y="103.4">GND</text>
<text x="185.5" y="103.4">GND</text>
<text x="222.5" y="105.3">GND</text>
<text x="132.9" y="117">GND</text>
<text x="89.5" y="123.2" transform="rotate(-90 89.5 123.2)">Batt</text>
<text x="232.1" y="124.7">CE</text>
<text x="238" y="122.8">VIN</text>
<text x="93.4" y="129" transform="rotate(-90 93.4 129)">3.3_VCC</text>
<text x="101.1" y="129" transform="rotate(-90 101.1 129)">GPIO9</text>
<text x="99.6" y="132.6">GPIO8</text>
<text x="199.1" y="134.5">GND</text>
<text x="203" y="140.4">GND</text>
<text x="62.6" y="150.1">GPIO9</text>
<text x="62.6" y="152">GPIO8</text>
<text x="123" y="150.1">VIN</text>
<text x="132.8" y="157.8">Batt</text>
<text x="68.5" y="165.6">Io2</text>
<text x="121.2" y="173.4">GND</text>
<text x="185.5" y="171.4">GND</text>
</g>
<g font-size="1.8" fill="#000080">
<text x="167.9" y="21.6">CONNECTOR</text>
<text x="191.2" y="25.5">U4</text>
<text x="236.6" y="29.2">R2</text>
<text x="243.9" y="27.4">TS</text>
<text x="97.5" y="35">30pF</text>
<text x="97.5" y="31.2">C14</text>
<text x="236.6" y="31.2">4.7k</text>
<text x="276.8" y="31.2">GND</text>
<text x="37.3" y="41">ANT</text>
<text x="243.9" y="41">DS18B20</text>
<text x="276.8" y="39.5">Plug</text>
<text x="119.2" y="43">U3</text>
<text x="119.2" y="44.9">40mhzoscillaltor</text>
<text x="191.2" y="43">connector</text>
<text x="228.1" y="42.8">VIN</text>
<text x="37.1" y="53.1">2.4GHZ</text>
<text x="50.9" y="49.8">L2</text>
<text x="62.6" y="50.8">tbd</text>
<text x="62.6" y="48.9">Inductor</text>
<text x="95.3" y="53.1" transform="rotate(-90 95.3 53.1)">R1</text>
<text x="97.3" y="53.1" transform="rotate(-90 97.3 53.1)">0R</text>
<text x="165.9" y="50.8">LED</text>
<text x="228.1" y="51.2">Plug</text>
<text x="255.6" y="48.9">PWR</text>
<text x="15.2" y="58.4">2.2uF changedfrom 0603 to 0402</text>
<text x="43.1" y="58.6">tbd</text>
<text x="50.7" y="54.5">C16</text>
<text x="62.4" y="58.4">tbd</text>
<text x="62.4" y="54.5">C17</text>
<text x="100.2" y="58.4">R3</text>
<text x="183.4" y="56.7">U5</text>
<text x="255.6" y="56.7">Header 2</text>
<text x="100.2" y="62.3">1R</text>
<text x="183.4" y="64.4">ws2812B</text>
<text x="236" y="60.5">PROG</text>
<text x="35.1" y="68.1">C5</text>
<text x="43" y="68.1">C6</text>
<text x="50.7" y="68.1">C7</text>
<text x="58.5" y="68.1">C8</text>
<text x="126.8" y="70.1">C15</text>
<text x="236" y="70.3">Header 3</text>
<text x="35.1" y="72">2.2UF</text>
<text x="43" y="72">1UF</text>
<text x="50.7" y="72">100NF</text>
<text x="58.5" y="72">100NF</text>
<text x="126.8" y="72">30pF</text>
<text x="52.9" y="83.9">Inductor</text>
<text x="107.4" y="78">U1</text>
<text x="107.4" y="80">ESP32-C3FN4</text>
<text x="165.9" y="78">VOLTAGE REGULATOR</text>
<text x="206.9" y="81.9">U2</text>
<text x="29.3" y="89.5">C9</text>
<text x="41" y="89.5">C10</text>
<text x="41.2" y="84.9">L1</text>
<text x="52.9" y="85.8">2nH</text>
<text x="58.5" y="89.5">C11</text>
<text x="179.4" y="89.5">C1</text>
<text x="187.2" y="89.5">C2</text>
<text x="246.4" y="89.5">0R</text>
<text x="246.4" y="87.6">R4</text>
<text x="29.3" y="93.4">2.2UF</text>
<text x="41" y="93.4">100NF</text>
<text x="58.5" y="93.4">100NF</text>
<text x="179.4" y="93.4">2.2UF</text>
<text x="187.2" y="93.4">2.2UF</text>
<text x="206.9" y="91.7">XC6210B332MR-G</text>
<text x="226.1" y="95.3">C4</text>
<text x="226.1" y="97.3">DNP</text>
<text x="237.8" y="101.2">2.2UF</text>
<text x="237.8" y="97.3">C3</text>
<text x="132.6" y="105.1">C12</text>
<text x="140.4" y="105.1">C13</text>
<text x="132.6" y="109">1UF</text>
<text x="140.4" y="109">100NF</text>
<text x="165.9" y="113.1">BUTTON LATCH</text>
<text x="210.7" y="118.9">LT1</text>
<text x="210.7" y="136.5">MAX16054AZT+T</text>
<text x="56.7" y="142.3">GPIO's</text>
<text x="74.3" y="148.1">GPIO</text>
<text x="109.3" y="144.2">Voltage devider</text>
<text x="74.3" y="155.9">Header 2</text>
<text x="123.6" y="155.7">1M</text>
<text x="123.6" y="153.8">R5</text>
<text x="181.5" y="150.1">SW1</text>
<text x="181.5" y="161.7">Tactile Switch</text>
<text x="74.3" y="163.7">U7</text>
<text x="123.6" y="165.4">1M</text>
<text x="123.6" y="163.5">R6</text>
<text x="74.3" y="169.5">IO2</text>
</g>
</svg>
